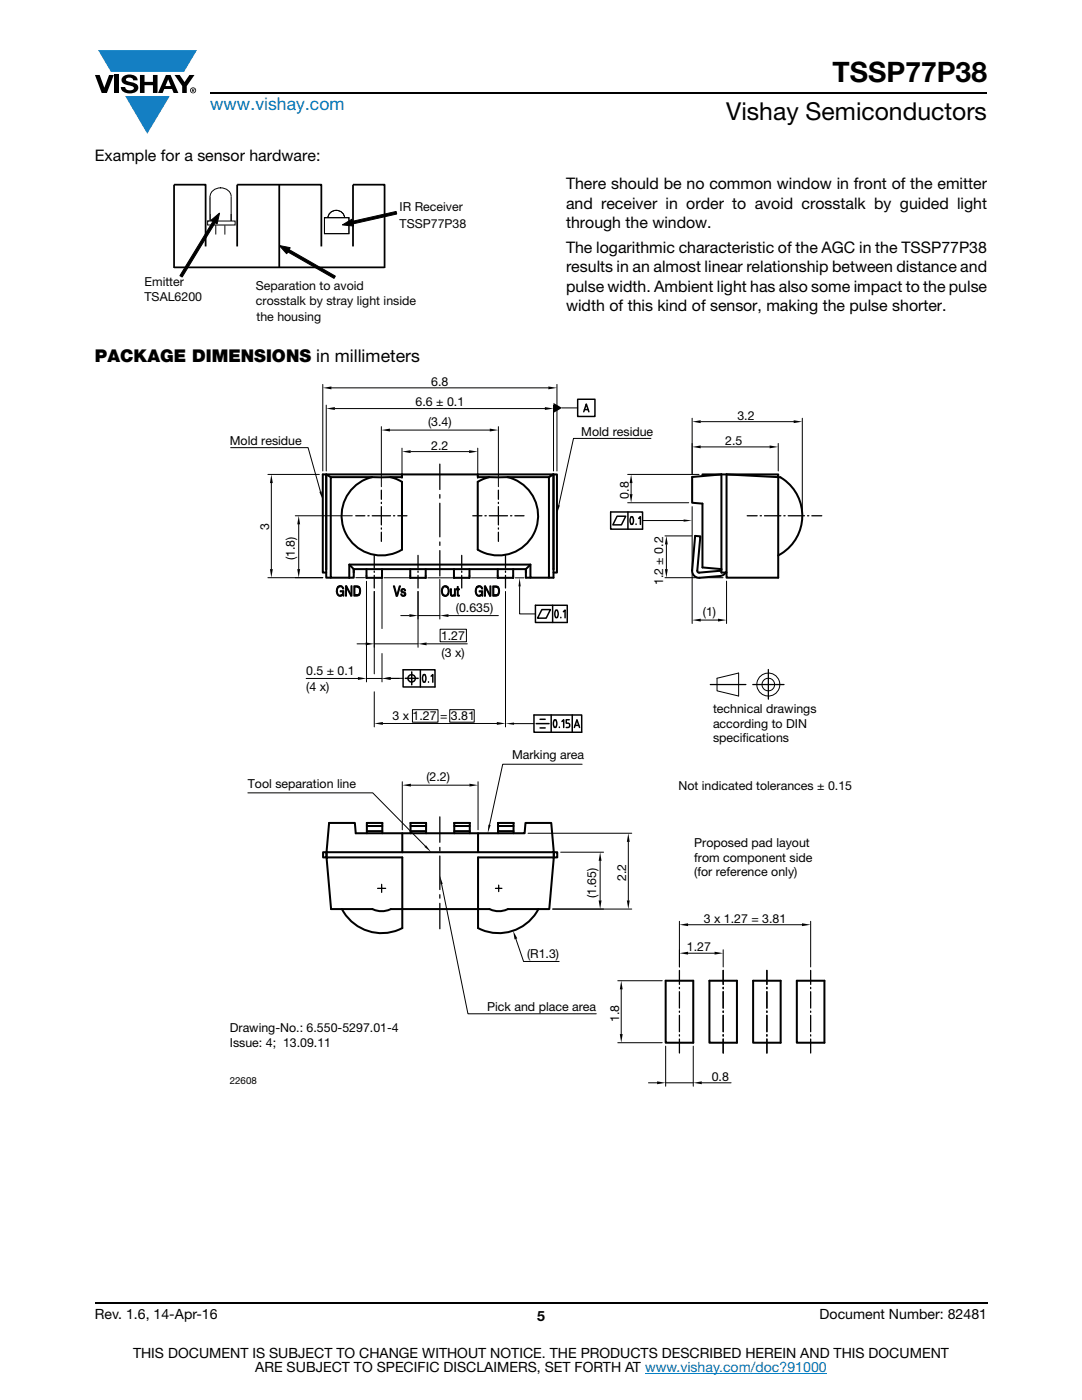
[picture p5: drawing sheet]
<svg xmlns="http://www.w3.org/2000/svg" width="216mm" height="279mm" viewBox="0 0 216 279" stroke-linecap="round" stroke-linejoin="round" font-family="sans-serif">
<g fill="#147fc3">
<path d="M19.6 10h19.7l-2.6 4.3h-1.1h-13.5z"/>
<path d="M25 19.2h8.9l-4.5 7.5z"/>
</g>
<g fill="#000">
<path d="M18.9 15h1l.9 2.5 1-2.5h.9l-1.4 3.6h-1zM22.9 15h.9v3.6h-.9zM24.6 15.3a2.1 2.1 0 0 1 2.8 .3l.1 .4h-.9a.79 .79 0 0 0-.7-.5 .79 .79 0 0 0-.8 .4l.3 .3 1 .2a1.08 1.08 0 0 1 1.2 1 1.08 1.08 0 0 1-1.1 1.2 1.73 1.73 0 0 1-2.4-1.2h.9a.96 .96 0 0 0 .8 .6 .96 .96 0 0 0 .9-.4 1.31 1.31 0 0 0-1.2-.6 1.03 1.03 0 0 1-1.1-.6 1.03 1.03 0 0 1 .2-1.1zM27.9 15h.9v1.3h1.7v-1.3h.9v3.6h-.9v-1.6h-1.7v1.6h-.9zM34.8 15h1.1l.9 1.4 1-1.4h1l-1.5 2.2v1.4h-.9v-1.4z"/>
<path d="M33.6 15.9l.5 1.3h-1.1zM33.1 15l-1.6 3.6h1l.3-.8h1.5l.3 .8h1l-1.6-3.6z"/>
<path d="M38.4 17.8h.2v.2h-.2zM38.3 17.7v.7h.1v-.3l.4 .3-.2-.3 .2-.2-.1-.2z"/>
<path d="M38.1 18a.46 .46 0 0 1 .9 0 .46 .46 0 0 1-.9 0zM37.9 18a.6 .6 0 0 0 1.2 0 .6 .6 0 0 0-1.2 0z"/>
</g>
<path d="M42 18.6h155M18.9 260h178.1" fill="none" stroke="#000" stroke-width=".36"/>
<path d="M128.7 274h36.3" fill="none" stroke="#007ec4" stroke-width=".2"/>
<path d="M28.9 36.7h64.1v27.9h-64.1z" fill="#fff"/>
<path d="M55.7 49l2.2 .4-.7 1.3zM57.4 49.6l9.5 5.5-.2 .5-9.6-5.5z" fill="#000"/>
<path d="M55.7 49l2.2 .4-.7 1.3zM57.4 49.6l9.5 5.5-.2 .5-9.6-5.5z" fill="none" stroke="#000" stroke-width=".2"/>
<path d="M55.7 36.9v16.6M34.7 53.4h42M41 49.2v-12.3h-6.3v16.6M47.3 49.2v-12.3h16.8v12.3M70.4 49.2v-12.3h6.3v16.6" fill="none" stroke="#000" stroke-width=".35"/>
<path d="M41.9 39.7h4.2v5.1h-4.2z" fill="#fff"/>
<path d="M41.9 39.7h4.2v5.1h-4.2zM41.9 39.7h.1" fill="none" stroke="#050504" stroke-width=".2"/>
<path d="M42.5 38a2.2 2.2 0 0 1 3.6 1.2 2.14 2.14 0 0 1-2.1 1.7 2.14 2.14 0 0 1-2.1-1.7l.1-.4z" fill-rule="evenodd" fill="#fff"/>
<path d="M42.5 38a2.2 2.2 0 0 1 3.6 1.2 2.14 2.14 0 0 1-2.1 1.7 2.14 2.14 0 0 1-2.1-1.7l.1-.4z" fill="none" stroke="#050504" stroke-width=".2"/>
<path d="M41.9 39.2h4.2v3.5h-4.2z" fill="#fff"/>
<path d="M41.9 39.2v5.6M46.1 39.2v5.6" fill="none" stroke="#050504" stroke-width=".2"/>
<path d="M41.4 44.1h5.5v.8h-5.5z" fill="#fff"/>
<path d="M41.4 44.1h5.5v.8h-5.5zM41.4 44.1h.1M43.1 45v1.7M44.9 45v1.8" fill="none" stroke="#050504" stroke-width=".2"/>
<path d="M65.9 42.4a1.63 1.63 0 0 1 2.4 0 1.63 1.63 0 0 1 0 2.3 1.63 1.63 0 0 1-2.4-.1 1.48 1.48 0 0 1 0-2.2z" fill-rule="evenodd" fill="#fff"/>
<path d="M65.9 42.4a1.63 1.63 0 0 1 2.4 0 1.63 1.63 0 0 1 0 2.3 1.63 1.63 0 0 1-2.4-.1 1.48 1.48 0 0 1 0-2.2z" fill="none" stroke="#000" stroke-width=".2"/>
<path d="M64.7 43.4h4.9v3.2h-4.9z" fill="#fff"/>
<path d="M42.1 44l1.7-1.5-.5 2.2zM42.7 43.9l.4 .3-6.7 11.1-.5-.3zM64.7 43.4h4.9v3.2h-4.9zM64.7 43.4h.1M68.3 44.9l1.9-1.2 .3 1.4zM70 44.2l9-2 .2 .5-9.1 2.1z" fill="none" stroke="#000" stroke-width=".2"/>
<g fill="#000">
<path d="M42.1 44l1.7-1.5-.5 2.2zM42.7 43.9l.4 .3-6.7 11.1-.5-.3z"/>
<path d="M68.3 44.9l1.9-1.2 .3 1.4zM70 44.2l9-2 .2 .5-9.1 2.1z"/>
</g>
<path d="M45.9 74.9h124.1v142h-124.1z" fill="#fff"/>
<g fill="none" stroke="#000" stroke-width=".2">
<path d="M64.4 76.7v17.3M66.1 77.4h43.3M111.1 76.7v17.3M46 89.3h15.5l2.4 8.8M53.5 94.7h10.2M54.1 96.4v17.2M65.1 80.9v13.1M66.8 81.5h41.9M76.1 85.1v12M77.8 85.8h19.9M80.2 89.4v6.1M81.9 90.1h11.7"/>
<path d="M95.3 89.4v6.1M99.4 85.1v12M110.4 80.9v13.1M112.2 81.4h3.1M125.2 94.7h14.3M125.9 96.4v2.2M129.9 87.5h-15.5l-2.9 13.3M138.1 83.5v11.3M139.8 89.2h13.8M139.8 84.2h18.6M155.3 88.5v5.5M160.1 83.5v19"/>
<path d="M53.5 115.3h10.9M58.9 102.9h11.4M59.6 104.6v9M67.4 117.1h.5a.89 .89 0 0 0-.6 1.1 .89 .89 0 0 0 1.1 .6l-.3 .2a.96 .96 0 0 1-.9-.4 .96 .96 0 0 1 0-1.1zM67.4 117a.7 .7 0 0 1 .8-.1 .7 .7 0 0 1 .4 .6h-.2l-.4-.4zM67.9 117.9h.7v1.1h-.1l-.1-.3h-.3l.3-.6h-.5zM67.9 118.8l.5-.1zM68.9 116.9h.3l-.1 2.1h-.2zM69.2 116.9l.8 1.7v.4l-.9-1.7zM70 116.9h.2v2.1h-.2zM70.6 116.9h.7l.4 .2h-.9v1.6l.9 .1-.2 .1-.9 .1zM71 115.3h1.7"/>
<path d="M71.2 117.1h.5a1.46 1.46 0 0 1 0 1.7l-.9-.1a.82 .82 0 0 0 .9-.6 .82 .82 0 0 0-.5-1zM73.1 116v20.1M74.7 118v16.5M76.2 115.6v9.8M76.6 115.3h5M78.5 116.9h.2l.5 1.8-.1 .3zM79.7 116.9h.2l-.6 2.1h-.2zM80 118.5h.2l.2 .3h.5l-.3 .2a.52 .52 0 0 1-.6-.5zM80.1 117.6l.4 .1h-.2l-.1 .3a.82 .82 0 0 1 .7 .8h-.4l.3-.1v-.2l-.4-.2a.41 .41 0 0 1-.4-.2 .41 .41 0 0 1 .1-.5zM80.1 117.6a.49 .49 0 0 1 .5-.1 .49 .49 0 0 1 .3 .4zM83.4 118v11.2M85.4 115.3h4.9"/>
<path d="M87.8 115.6v7.9M88.5 117l.4-.1 .5 .2a.93 .93 0 0 0-1 .3l-.1 .7a.67 .67 0 0 0 .5 .7h-.5a1.4 1.4 0 0 1 .2-1.8zM88.8 117.1h.6a1.3 1.3 0 0 1-.4 1.9l-.7-.2a.86 .86 0 0 0 1-.3 .96 .96 0 0 0-.5-1.4zM89.9 117.5h.2v1.1l.2 .2h-.4zM89.9 118.8h.8a.42 .42 0 0 1-.8 0zM90.7 117.5h.2v1.5h-.2v-.2l-.2-.1 .2-.3zM91.2 117h.2v.5h.3v.2h-.3v1l.3 .1v.2h-.4l-.1-.2v-1.1h-.2v-.2h.2zM94.1 115.3h5M95.1 117.1h.5a.92 .92 0 0 0-.6 .9 .92 .92 0 0 0 .6 .8h.5l-.2 .2a.96 .96 0 0 1-1-.4 .96 .96 0 0 1 0-1.1zM95.1 117.1a.69 .69 0 0 1 .8-.2 .69 .69 0 0 1 .4 .7h-.2l-.3-.5zM95.6 117.9h.7v1.1h-.1l-.1-.3h-.2l.2-.6h-.5zM95.6 118.8l.5-.1z"/>
<path d="M96.6 116.9h.3v2.1h-.3zM96.9 116.9l.9 1.7-.1 .4-.8-1.7zM97.8 116.9h.2v2.1h-.3zM98.3 116.9h.7l.4 .2-.9 .1v1.6h.9l-.2 .1-.9 .1zM98.9 117.2l.5-.1a1.46 1.46 0 0 1 0 1.7h-.9a.82 .82 0 0 0 .9-.7 .82 .82 0 0 0-.5-.9zM100.9 118v27.1M102.8 115.3h1.8M103.7 117v5.5h3.1M125.2 100.3h12.2M128.2 103.9h8.2M132.7 107h5.3M132.7 115.3h11.6"/>
<path d="M133 108.7v4.9M138.1 101.1v12.7M138.1 114.5v9.9M145 116v8.4M61.1 135.4h10.3M71.2 128.5h1.8M73.1 135.4h3.1M74.7 128.5h8.7M74.7 138.1v7M76.2 130.4v5.7M80 122.9h1.7M80.4 135.4h-2.5"/>
<path d="M83.4 122.9h4.4M85.1 128.5h8.1M87.8 125.6h5.3v2.5h-5.3zM89.5 122.9h9.9M139.8 123.7h3.5M143.1 135.4l4.3-1.1v4.6l-4.3-1zM49.5 158.2h24.9l10.4 10.6M76.4 144.4h22.7M80.3 156v9.6M82 156.7h11.7M82.3 141.6h5.1v2.5h-5.1zM89.7 141.6h4.9v2.5h-4.9z"/>
<path d="M95.4 156v9.6M102.6 144.4h3.9M116.2 152.5h-15.9l-2.6 12.1M88.1 176.4l5.3 25.9h25.6M105.4 166.3h20.7M111.9 170.1h8.5M119.7 171.8v7.9M125.4 168v11.7M102.9 187.4l1.6 4.5h7.1M110.3 181.4h15.8M123.3 195.7h8.8M124 197.4v9"/>
<path d="M135.6 183.9v9.1M137.3 190.2h5.3M137.3 184.6h22.7M144.3 189.5v3.5M161.8 183.9v9.1M123.3 208.1h8.8M129.4 216.1h1.7M132.8 208.8v8M132.8 216.1h5.5M138.3 208.8v8M140 216.1h5.9"/>
<circle cx="153.3" cy="136.6" r="1.26"/>
<circle cx="153.3" cy="136.6" r="2.3"/>
</g>
<g fill="#000">
<path d="M64.4 77.4l1.7-.3v.6zM109.4 77.1l1.7 .3-1.7 .3zM54.1 94.7l.3 1.7h-.5zM63.7 98.2l.5-.1 .2 1.7zM65.1 81.5l1.7-.3v.6zM76.1 85.8l1.7-.3v.6zM80.2 90.1l1.7-.3v.6zM93.6 89.8l1.7 .3-1.7 .3zM97.7 85.5l1.7 .3-1.7 .3zM108.7 81.2l1.7 .3-1.7 .3zM110.4 80.4l1.8 1-1.8 1zM125.6 98.6h.6l-.3 1.7z"/>
<path d="M125.9 94.7l.3 1.7h-.6zM138.1 84.2l1.7-.3v.5zM138.1 89.2l1.7-.3v.6zM153.6 88.9l1.7 .3-1.7 .3zM158.4 83.9l1.7 .3-1.7 .2zM53.9 113.6h.5l-.3 1.7zM59.3 113.6h.6l-.3 1.7zM59.6 102.9l.3 1.7h-.6zM103.7 115.3l.2 1.7h-.4zM111.3 100.8l.4 .1-.6 1.6zM132.7 113.6h.5l-.2 1.7zM133 107l.2 1.7h-.5z"/>
<path d="M136.4 103.7l1.7 .2-1.7 .2zM71.4 135.1l1.7 .3-1.7 .3zM73 128.2l1.7 .3-1.7 .3zM76.2 135.4l1.7-.3v.6zM76.2 135.4l1.7-.2v.4zM81.7 122.6l1.7 .3-1.7 .2zM83.4 128.5l1.7-.3v.6zM87.8 122.9l1.7-.3v.5zM138.1 123.7l1.7-.2v.5zM143.3 123.5l1.7 .2-1.7 .3zM74.7 144.4l1.7-.3v.6zM80.3 156.7l1.7-.3v.6z"/>
<path d="M93.7 156.4l1.7 .3-1.7 .3zM99.1 144.1l1.8 .3-1.8 .3zM100.9 144.4l1.7-.2v.4zM84.7 169l.3-.3 1 1.4zM87.8 174.8l.5 1.6-.4 .1zM97.5 164.6l.4 .1-.6 1.6zM119.5 179.7h.5l-.3 1.7zM119.7 170.1l.3 1.7h-.5zM125.1 179.7h.6l-.3 1.7zM125.4 166.3l.3 1.7h-.6zM102.4 185.7l.8 1.6-.5 .2zM124 195.7l.3 1.7h-.6z"/>
<path d="M135.6 190.2l1.7-.3v.6zM135.6 184.6l1.7-.3v.5zM142.6 189.9l1.7 .3-1.7 .3zM160 184.3l1.8 .3-1.8 .2zM123.7 206.4h.6l-.3 1.7zM131.1 215.8l1.7 .3-1.7 .3zM138.3 216.1l1.7-.3v.6z"/>
<path d="M67.4 117.1h.5a.89 .89 0 0 0-.6 1.1 .89 .89 0 0 0 1.1 .6l-.3 .2a.96 .96 0 0 1-.9-.4 .96 .96 0 0 1 0-1.1z" fill-rule="evenodd"/>
<path d="M67.4 117a.7 .7 0 0 1 .8-.1 .7 .7 0 0 1 .4 .6h-.2l-.4-.4z" fill-rule="evenodd"/>
<path d="M67.9 118.8l.5-.1z" fill-rule="evenodd"/>
<path d="M67.9 117.9h.7v1.1h-.1l-.1-.3h-.3l.3-.6h-.5z" fill-rule="evenodd"/>
<path d="M68.9 116.9h.3l-.1 2.1h-.2z" fill-rule="evenodd"/>
<path d="M69.2 116.9l.8 1.7v.4l-.9-1.7z" fill-rule="evenodd"/>
<path d="M70 116.9h.2v2.1h-.2z" fill-rule="evenodd"/>
<path d="M70.6 116.9h.7l.4 .2h-.9v1.6l.9 .1-.2 .1-.9 .1z" fill-rule="evenodd"/>
<path d="M71.2 117.1h.5a1.46 1.46 0 0 1 0 1.7l-.9-.1a.82 .82 0 0 0 .9-.6 .82 .82 0 0 0-.5-1z" fill-rule="evenodd"/>
<path d="M78.5 116.9h.2l.5 1.8-.1 .3z" fill-rule="evenodd"/>
<path d="M79.7 116.9h.2l-.6 2.1h-.2z" fill-rule="evenodd"/>
<path d="M80.1 117.6l.4 .1h-.2l-.1 .3a.82 .82 0 0 1 .7 .8h-.4l.3-.1v-.2l-.4-.2a.41 .41 0 0 1-.4-.2 .41 .41 0 0 1 .1-.5z" fill-rule="evenodd"/>
<path d="M80 118.5h.2l.2 .3h.5l-.3 .2a.52 .52 0 0 1-.6-.5z" fill-rule="evenodd"/>
<path d="M80.1 117.6a.49 .49 0 0 1 .5-.1 .49 .49 0 0 1 .3 .4z" fill-rule="evenodd"/>
<path d="M88.5 117l.4-.1 .5 .2a.93 .93 0 0 0-1 .3l-.1 .7a.67 .67 0 0 0 .5 .7h-.5a1.4 1.4 0 0 1 .2-1.8z" fill-rule="evenodd"/>
<path d="M88.8 117.1h.6a1.3 1.3 0 0 1-.4 1.9l-.7-.2a.86 .86 0 0 0 1-.3 .96 .96 0 0 0-.5-1.4z" fill-rule="evenodd"/>
<path d="M89.9 117.5h.2v1.1l.2 .2h-.4z" fill-rule="evenodd"/>
<path d="M89.9 118.8h.8a.42 .42 0 0 1-.8 0z" fill-rule="evenodd"/>
<path d="M90.7 117.5h.2v1.5h-.2v-.2l-.2-.1 .2-.3z" fill-rule="evenodd"/>
<path d="M91.2 117h.2v.5h.3v.2h-.3v1l.3 .1v.2h-.4l-.1-.2v-1.1h-.2v-.2h.2z" fill-rule="evenodd"/>
<path d="M95.1 117.1h.5a.92 .92 0 0 0-.6 .9 .92 .92 0 0 0 .6 .8h.5l-.2 .2a.96 .96 0 0 1-1-.4 .96 .96 0 0 1 0-1.1z" fill-rule="evenodd"/>
<path d="M95.1 117.1a.69 .69 0 0 1 .8-.2 .69 .69 0 0 1 .4 .7h-.2l-.3-.5z" fill-rule="evenodd"/>
<path d="M95.6 118.8l.5-.1z" fill-rule="evenodd"/>
<path d="M95.6 117.9h.7v1.1h-.1l-.1-.3h-.2l.2-.6h-.5z" fill-rule="evenodd"/>
<path d="M96.6 116.9h.3v2.1h-.3z" fill-rule="evenodd"/>
<path d="M96.9 116.9l.9 1.7-.1 .4-.8-1.7z" fill-rule="evenodd"/>
<path d="M97.8 116.9h.2v2.1h-.3z" fill-rule="evenodd"/>
<path d="M98.3 116.9h.7l.4 .2-.9 .1v1.6h.9l-.2 .1-.9 .1z" fill-rule="evenodd"/>
<path d="M98.9 117.2l.5-.1a1.46 1.46 0 0 1 0 1.7h-.9a.82 .82 0 0 0 .9-.7 .82 .82 0 0 0-.5-.9z" fill-rule="evenodd"/>
</g>
<g fill="none" stroke="#000" stroke-width=".25">
<path d="M76.1 97.8v1.8M87.8 92.6v5.1M87.8 98.7v.7M99.4 97.8v1.8M71 102.9h1.8M73.4 102.9h.3M74.3 102.9h3.6M74.7 110.8v2.6M74.7 114v.2M74.7 114.8v2.5M76.1 100.2v.3M76.1 101.1v3.7"/>
<path d="M76.1 105.4v.2M76.1 106.2v1.8M78.5 102.9h.3M79.4 102.9h1.8M83.4 110.8v2.6M83.4 114v.2M83.4 114.8v2.5M87.8 100.4v6.7M87.8 108.2v.6M87.8 109.9v5.1M92.1 110.8v2.6M92.1 114v.2"/>
<path d="M92.1 114.8v2.5M94.3 102.9h1.9M96.8 102.9h.2M97.6 102.9h3.7M99.4 100.2v.3M99.4 101.1v3.7M99.4 105.4v.2M99.4 106.2v1.8M100.9 110.8v2.6M100.9 114v.2M100.9 114.8v2.5M101.9 102.9h.2"/>
<path d="M102.7 102.9h1.9M149.1 102.9h2M151.7 102.9h.2M152.5 102.9h3.3M156.4 102.9h.3M157.3 102.9h3.2M161.1 102.9h.3M162 102.9h2M141.7 136.6h7.1M150.2 136.6h6.2M153.3 133.6v5.9M75.3 177.3h.9v.8"/>
<path d="M76.2 176.5v.8h.8M87.8 163v5.1M87.8 169.1v.7M87.8 170.8v6.7M87.8 178.6v.6M98.9 177.3h.6v.6M99.5 176.6v.7h.6M87.8 180.3v5.1M135.6 193.7v2.8M135.6 197.1v.2M135.6 197.9v3.3M144.3 193.7v2.8"/>
<path d="M144.3 197.1v.2M144.3 197.9v3.3M153 193.7v2.8M153 197.1v.2M153 197.9v3.3M161.8 193.7v2.8M161.8 197.1v.2M161.8 197.9v3.3M135.6 201.8v.2M135.6 202.6v3.3M135.6 206.5v.3M135.6 207.4v2.8"/>
<path d="M144.3 201.8v.2M144.3 202.6v3.3M144.3 206.5v.3M144.3 207.4v2.8M153 201.8v.2M153 202.6v3.3M153 206.5v.3M153 207.4v2.8M161.8 201.8v.2M161.8 202.6v3.3M161.8 206.5v.3M161.8 207.4v2.8"/>
</g>
<g fill="none" stroke="#000" stroke-width=".4">
<path d="M65.1 94.7l.9 .5M74.2 95.2h-8.2v20.1h3.7M74.2 95.2a7.9 7.9 0 0 0-5.4 10.8 7.9 7.9 0 0 0 11.4 3.7v-13.5l-2.3-1M74.2 95.2h3.7M80.2 94.7h15.1M80.2 94.7v.5h-2.3M80.2 94.7h-15.1v18.9M95.3 94.7v.5h2.3M95.3 94.7h15.1l-.9 .5h-8.2M97.6 95.2h3.7M101.3 95.2a7.9 7.9 0 0 1 5.5 10.8 7.9 7.9 0 0 1-11.5 3.7v-13.5l2.3-1M109.5 95.2v20.1h-3.7v-2.6h-36.1v2.6"/>
<path d="M143.9 94.7h-3.7v.3M143.9 94.7l-5.8 .5v5.1l2.1 .2v12.7l3.8 .4-.1 .1-.3 .2-4.1 .4-.3-.1-.1-.3 .6-6.9h-1l-.6 6.8a1.37 1.37 0 0 0 1.5 1.5l4.1-.3 .5-.2 .6-.5M144 94.7v19.6h1v-19.6M144 94.7h1M145 94.7h10.3v.5M145 94.7l10.3 .5M155.3 95.2l.4 .1a8.9 8.9 0 0 1-.4 15.6M155.3 95.2v20.1h-10.3v-1M65.1 113.6v1.7h.9M65.1 113.6v-18.9h-.7v19.6h.7M69.7 112.7l.9 .9v1.7h-.9M70.6 114.3v-.7h34.3v.7"/>
<path d="M73.1 113.6v1.7h3.1v-1.7M81.9 113.6v1.7h3v-1.7M90.6 113.6v1.7h3.1v-1.7M99.3 113.6v1.7h3.1v-1.7M105.8 112.7l-.9 .9v1.7h.9M110.4 114.3h.7v-19.6h-.7v20.6h-.9M64.5 170.1h.7v1h-.7zM65.2 170.1v1M73.2 164.8v1.1h3.1M73.2 165.9v.4M76.3 164.8h-3.1v-.6h3.1v2.1M80.3 170.1h15.1"/>
<path d="M80.3 166.3v3.8M81.9 164.2h3.1v.6h-3.1zM81.9 164.8v1.1M85 164.8v1.1h-3.1v.4M85 165.9v.4M90.6 165.9h3.1M90.6 164.8v1.5M93.7 164.8h-3.1v-.6h3.1v2.1M95.4 166.3h-24.4l-.2-2.1h-5.1l-.5 5.9h15.1M95.4 171.1h15.1l-.9 10.3h-8.2a4.2 4.2 0 0 1-3.7 0h-2.3zM95.4 166.3h9.3l.2-2.1h5.1l.5 5.9h-15.1zM99.4 164.8v1.1h3.1"/>
<path d="M99.4 165.9v.4M102.5 164.8h-3.1v-.6h3.1v2.1M110.5 170.1h.7v1h-.7zM110.5 170.1v1M68.2 181.4a9 9 0 0 0 12.1 3.8v-14.1h-15.1l.9 10.3h8.2a4.2 4.2 0 0 0 3.7 0h17.4v3.8a9 9 0 0 0 12-3.8M132.8 195.7h5.5v12.4h-5.5zM141.6 195.7h5.4v12.4h-5.4zM150.3 195.7h5.5v12.4h-5.5zM159 195.7h5.5v12.4h-5.5z"/>
</g>
<g fill="none" stroke="#000" stroke-width=".3">
<path d="M115.3 79.7h3.4v3.4h-3.4zM116.5 82.2l.5-1.6 .5 1.6M116.6 81.7h.8M121.8 102.2h6.4v3.4h-6.4zM123.1 103h1.8l-.9 1.7h-1.7zM125.3 102.2v3.4M125.9 103.2l.1-.1a.89 .89 0 0 1 .2 1.5 .9 .9 0 0 1-.3-1.4zM126.9 104.6v.1M127.4 103.5l.4-.4v1.6M80.4 133.7h6.4v3.4h-6.4zM80.9 135.4h2.5M82.2 134.1v2.6"/>
<path d="M83.9 133.7v3.4M84.5 134.7l.1-.1a.89 .89 0 0 1 .1 1.5 .9 .9 0 0 1-.2-1.4zM85.5 136.1h.1M86 135l.4-.4v1.5M106.8 120.8h6.4v3.4h-6.4zM108.1 121.7h1.7l-.8 1.7h-1.7zM110.3 120.8v3.4M110.9 121.8a.9 .9 0 0 1 .2 1.5 .88 .88 0 0 1-.2-1.5zM111.9 123.2v.1M112.4 122.1l.4-.4v1.6M106.5 142.7h9.6v3.4h-9.6zM107 144.4h2.6"/>
<path d="M107.8 143.6h1M107.8 145.3h1M110 142.7v3.4M110.6 143.7h.1a.88 .88 0 0 1 .2 1.5 .88 .88 0 0 1-.3-1.5zM111.6 145.1v.1M112.1 144l.4-.4v1.6M113.6 143.6h-.6v.7h.3a.44 .44 0 0 1 .4 .5 .44 .44 0 0 1-.4 .4h-.3M114.2 142.7v3.4M114.6 145.2l.5-1.6 .5 1.6M114.8 144.8h.7"/>
<circle cx="82.1" cy="135.4" r=".74"/>
</g>
<text font-size="5.6" x="166.1" y="16.4">TSSP77P38</text>
<text font-size="4.9" x="144.9" y="24">Vishay Semiconductors</text>
<text font-size="3.5" fill="#007ec4" x="42" y="21.9">www.vishay.com</text>
<text font-size="3.5" x="18.9" y="72.2">PACKAGE DIMENSIONS in millimeters</text>
<g font-size="3.2">
<text x="18.9" y="32.1">Example for a sensor hardware:</text>
<text x="112.9" y="37.8">There should be no common window in front of the emitter</text>
<text x="112.9" y="41.6">and receiver in order to avoid crosstalk by guided light</text>
<text x="112.9" y="45.5">through the window.</text>
<text x="112.9" y="50.5">The logarithmic characteristic of the AGC in the TSSP77P38</text>
<text x="112.9" y="54.3">results in an almost linear relationship between distance and</text>
<text x="112.9" y="58.2">pulse width. Ambient light has also some impact to the pulse</text>
<text x="112.9" y="62.1">width of this kind of sensor, making the pulse shorter.</text>
</g>
<g font-size="2.8">
<text x="18.9" y="263.3">Rev. 1.6, 14-Apr-16</text>
<text x="107.2" y="263.6">5</text>
<text x="163.6" y="263.3">Document Number: 82481</text>
<text x="26.5" y="271">THIS DOCUMENT IS SUBJECT TO CHANGE WITHOUT NOTICE. THE PRODUCTS DESCRIBED HEREIN AND THIS DOCUMENT</text>
<text x="50.9" y="273.8">ARE SUBJECT TO SPECIFIC DISCLAIMERS, SET FORTH AT www.vishay.com/doc?91000</text>
</g>
<g font-size="2.5" fill="#050504">
<text x="79.7" y="42.1">IR Receiver</text>
<text x="79.7" y="45.4">TSSP77P38</text>
<text x="28.8" y="57.1">Emitter</text>
<text x="28.8" y="60">TSAL6200</text>
<text x="51.1" y="57.9">Separation to avoid</text>
<text x="51.1" y="60.8">crosstalk by stray light inside</text>
<text x="51.2" y="64.1">the housing</text>
</g>
<g font-size="2.5">
<text x="86.1" y="77">6.8</text>
<text x="82.9" y="81.1">6.6 ± 0.1</text>
<text x="147.1" y="83.7">3.2</text>
<text x="45.9" y="88.8">Mold residue</text>
<text x="85.4" y="85">(3.4)</text>
<text x="86.1" y="89.7">2.2</text>
<text x="116" y="87">Mold residue</text>
<text x="144.7" y="88.8">2.5</text>
<text x="125.5" y="99.5" transform="rotate(-90 125.5 99.5)">0.8</text>
<text x="53.7" y="105.8" transform="rotate(-90 53.7 105.8)">3</text>
<text x="58.8" y="111.8" transform="rotate(-90 58.8 111.8)">(1.8)</text>
<text x="132.3" y="116.8" transform="rotate(-90 132.3 116.8)">1.2 ± 0.2</text>
<text x="91" y="122.1">(0.635)</text>
<text x="140.3" y="123">(1)</text>
<text x="88" y="127.7">1.27</text>
<text x="88.1" y="131.2">(3 x)</text>
<text x="61.1" y="138">(4 x)</text>
<text x="61.1" y="134.8">0.5 ± 0.1</text>
<text x="78.3" y="143.7">3 x 1.27 = 3.81</text>
<text x="142.3" y="142.3">technical drawings</text>
<text x="142.3" y="145.2">according to DIN</text>
<text x="142.3" y="148.2">specif</text>
<text x="148.2" y="148.2">ications</text>
<text x="85.1" y="155.9">(2.2)</text>
<text x="102.2" y="151.6">Marking area</text>
<text x="49.5" y="157.3">Tool separation line</text>
<text x="135.4" y="157.6">Not indicated tolerances ± 0.15</text>
<text x="138.5" y="169">Proposed pad layout</text>
<text x="138.5" y="171.9">from component side</text>
<text x="119" y="179.3" transform="rotate(-90 119 179.3)">(1.65)</text>
<text x="125" y="175.8" transform="rotate(-90 125 175.8)">2.2</text>
<text x="138.5" y="174.9">(for reference only)</text>
<text x="140.4" y="184.1">3 x 1.27 = 3.81</text>
<text x="105.2" y="191.3">(R1.3)</text>
<text x="137.1" y="189.8">1.27</text>
<text x="97.2" y="201.7">Pick and place area</text>
<text x="123.5" y="204" transform="rotate(-90 123.5 204)">1.8</text>
<text x="45.9" y="205.9">Drawing-No.: 6.550-5297.01-4</text>
<text x="45.9" y="208.9">I</text>
<text x="46.5" y="208.9">ssue: 4; 13.09.11</text>
<text x="142" y="215.7">0.8</text>
</g>
<text font-size="1.9" x="45.9" y="216.4">22608</text>
</svg>
